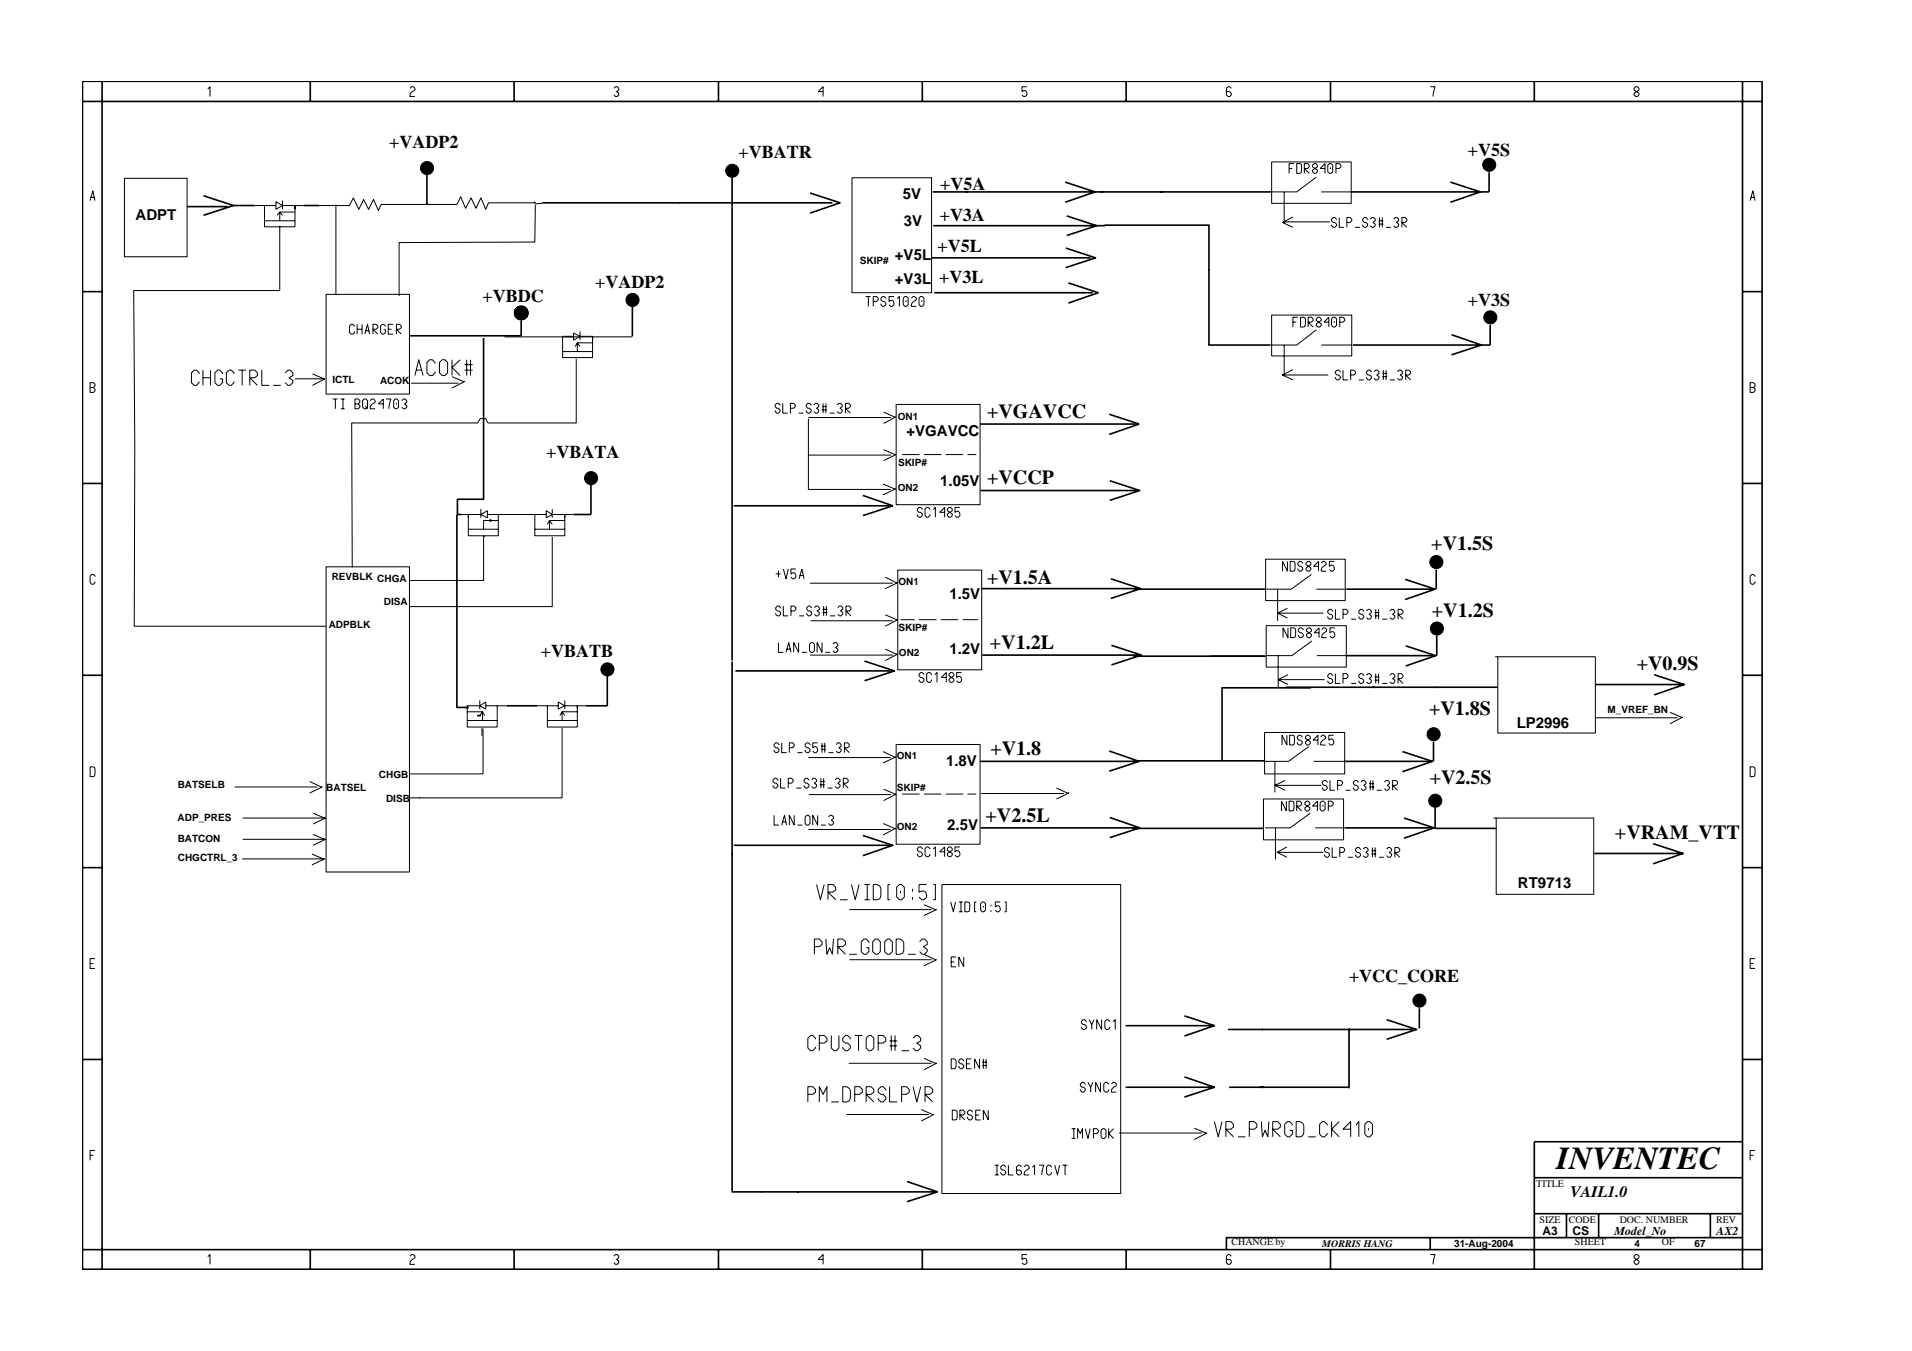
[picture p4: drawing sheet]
<svg xmlns="http://www.w3.org/2000/svg" width="297mm" height="210mm" viewBox="0 0 297 210" stroke-linecap="round" stroke-linejoin="round" font-family="sans-serif">
<g fill="none" stroke="#000" stroke-width=".16">
<path d="M32.3 13.8l.3-.3v1.5M63.7 13.7l.3-.2h.2l.3 .2v.3l-.5 .3-.3 .4v.3h.8M95.4 13.7l.2-.2h.3l.2 .2v.3l-.3 .2 .3 .3v.2l-.2 .3h-.3l-.2-.3M127.9 14.2h-.8l.8-.7v1.5M159.5 13.5h-.7v.7l.2-.1a.5 .5 0 0 1 .5 .6l-.2 .3h-.3l-.2-.3M191.3 13.7l-.3-.2h-.2l-.3 .2v1l.3 .3h.2l.3-.3v-.2l-.3-.3h-.5M222.2 13.5h.8l-.4 1.5M253.9 13.7l.2-.2h.3l.2 .2v.3l-.7 .5v.2l.2 .3h.3l.2-.3v-.2l-.7-.5zM14 31.2l.4-1.6 .4 1.6M14.1 30.7h.6M19.3 27.7h9.8v12.2h-9.8zM39.6 31.9h3.3"/>
<path d="M41.1 31.9v3.3h4.7v-3.3h1.4M41.1 34.3h4.7M42.9 31.3l1 .6-1 .6zM43 33.5l.5-.6 .4 .6M43.5 35.1v10h-22.7l.1 24.3v27.9h29.8M43.9 31.9h1.9v.6M43.9 31.2v1.3M45.8 32.9h-2.3v1.4M52.2 31.8v13.9M66.4 31.8v-.2v.2h-7.2l-.4 .9-.8-1.7-.7 1.5-.8-1.5-.8 1.5-.8-1.8-.6 1.2h-4.7M83.1 31.3v.2v-.2M83.1 31.5h-7.2l-.4 1-.8-1.8-.8 1.7-.7-1.7-.9 1.7-.7-1.8-.6 1.2h-4.7"/>
<path d="M83.2 31.8l-.1 5.8-21.1 .1v8.1h.1l-.2-.1 .1 .1M84.3 31.6l-1.2 .1M132.4 27.6h12.3v17.9h-12.3zM197.6 25.2h12.3v6.4h-12.3zM199.4 34.5h7.2M199.5 29.8v4.9M200.3 26.2h.5M200.9 33.7l-1.7 .9 1.7 .7M201 25.4h-.7v1.5M201.5 25.4l.6 .1 .1 .3-.1 1.1h-.6zM202.6 26.9v-1.5h.5l.3 .3v.2l-.3 .3h-.5l.8 .7M204.2 25.4l-.3 .3v.2l.8 .5v.3l-.3 .2h-.2l-.3-.2v-.3l.8-.5v-.2l-.3-.3z"/>
<path d="M204.5 27.5l-3 2.3h-3.9M205.3 29.8h4.6M205.9 26.2h-.8l.8-.8v1.5M206.5 25.4h.3l.2 .3v1l-.2 .2h-.3l-.2-.2v-1zM206.7 26v.3M207.5 26.2h.6l.2-.3v-.2l-.2-.3h-.6v1.5M207.6 34.1l-.2-.3h-.3l-.2 .3v.2l.7 .5v.3l-.2 .2h-.3l-.2-.2v-.2M208.1 33.8v1.5h.7M209.2 34.6h.5l.3-.3v-.2l-.3-.3h-.5v1.5M210.5 35.3h.8M212.5 34.1l-.3-.3h-.3l-.2 .3v.2l.2 .3h.3l.3 .2v.3l-.3 .2h-.3l-.2-.2v-.2M212.9 34.1l.2-.3h.3l.2 .3v.2l-.3 .3 .3 .2v.3l-.2 .2h-.3l-.2-.2"/>
<path d="M214.2 34.3h.7M214.2 34.8h.7M214.3 33.8v1.5M214.7 33.8v1.5M215.3 35.3h.8M216.5 34.1l.3-.3h.2l.3 .3v.2l-.4 .3 .4 .2v.3l-.3 .2h-.2l-.3-.2M217.8 35.3v-1.5h.5l.3 .3v.2l-.3 .3h-.5l.8 .7M271.9 31.2l.4-1.6 .4 1.6M272 30.7h.6M14 59.5h.5l.3 .2v.3l-.3 .2 .3 .3v.2l-.3 .3h-.5zM30.9 58.1v-.2l-.4-.4h-.3l-.5 .4v1.6l.5 .4h.3l.4-.4v-.2M31.5 57.5v2.4"/>
<path d="M31.5 58.7h1.2M32.7 57.5v2.4M34.6 58.1v-.2l-.5-.4h-.3l-.4 .4v1.6l.4 .4h.3l.5-.4v-.6h-.5M36.4 58.1v-.2l-.5-.4h-.3l-.4 .4v1.6l.4 .4h.3l.5-.4v-.2M37 57.5h1.2M37.6 57.5v2.4M38.8 59.9v-2.4h.8l.4 .4v.4l-.4 .4h-.8l1.2 1.2M40.7 57.5v2.4h1.2M42.4 59.9h1.2M44.3 57.9l.4-.4h.4l.4 .4v.4l-.6 .4 .6 .4v.4l-.4 .4h-.4l-.4-.4M45.8 58.9h4.7l-2 1M48.5 58.1l1.8 .8"/>
<path d="M50.7 45.7h12.9v15.5h-12.9zM55.1 50.7l-.3-.3h-.2l-.3 .2v1.1l.3 .2h.2l.3-.2v-.2M55.5 50.4v1.5M55.5 51.2h.7M56.2 50.4v1.5M56.7 51.9l.4-1.5 .3 1.5M56.8 51.4h.5M57.9 51.9v-1.5h.5l.3 .2v.3l-.3 .3h-.5l.8 .7M59.9 50.7l-.3-.3h-.2l-.3 .2v1.1l.3 .2h.2l.3-.2v-.5h-.3M60.3 51.2h.5M61.1 50.4h-.8v1.5h.8M61.6 51.9v-1.5h.5l.2 .2v.3l-.2 .3h-.5l.7 .7"/>
<path d="M63.9 59.5h7.3M64.5 58.3l.6-2.4 .6 2.4M64.6 57.5h.9M67.6 56.5v-.2l-.4-.4h-.5l-.4 .4v1.6l.4 .4h.5l.4-.4v-.1M68.7 55.9h.4l.4 .4v1.6l-.4 .4h-.4l-.4-.4v-1.6zM70.2 58.5l2 .8-2 1M70.2 55.9v2.4M71.5 55.9l-1.3 1.2 1.3 1.2M72.2 57.5h1.2M72.2 56.7h1.2M72.5 55.9v2.4M73.1 55.9v2.4"/>
<path d="M78.3 52.3h19.9M87.4 54.6h4.7M89.1 52.3h-1.7v3.3h4.7v-3.3M89.1 51.7l1 .6-1 .5zM89.4 53.9l.3-.6 .4 .6M89.5 55.7v10h-13.7l-.3-.7h-.9l-.4 .7h-19.6l.1 22.5M90.1 52.3h2v.5M90.1 51.5v1.3M92.1 53.3h-2.4v1.3M134.5 46.1h.7M134.9 46.1v1.5M135.7 46.8h.5l.2-.2v-.3l-.2-.2h-.5v1.5"/>
<path d="M137.6 46.4l-.2-.3h-.3l-.3 .2v.3l.8 .5v.2l-.2 .3h-.3l-.3-.3v-.1M138.9 46.1h-.8v.7l.3-.1a.5 .5 0 0 1 .5 .6l-.3 .3h-.2l-.3-.3M139.4 46.4l.3-.3v1.5M140.3 46.3l.3-.2h.2l.3 .2v1l-.3 .3h-.2l-.3-.3zM140.7 46.7v.2M141.6 46.3l.2-.2h.3l.3 .2v.3l-.6 .3-.2 .4v.3h.8M142.8 46.3l.2-.2h.3l.2 .2v1l-.2 .3h-.3l-.2-.3zM143.2 46.7v.2M197.6 49h12.4v6.3h-12.4zM199.2 58.3h7.2M199.5 53.6v4.8M200.9 57.4l-1.7 .9 1.7 .7"/>
<path d="M200.9 50.1h.5M201.6 49.3h-.7v1.5M202 49.3l.7 .1 .1 .2-.1 1.1-.7 .1zM203.2 50.8v-1.5h.5l.3 .2v.3l-.3 .3h-.5l.8 .7M204.5 51.2l-3 2.4h-3.9M204.8 49.3l-.3 .2v.3l.8 .5v.3l-.3 .2h-.2l-.3-.2v-.3l.8-.5v-.3l-.3-.2zM205.3 53.6h4.7M206.4 50.1h-.7l.7-.8v1.5M206.9 49.5l.2-.2h.3l.2 .2v1.1l-.2 .2h-.3l-.2-.2zM207.3 49.9v.2M208.1 50.1h.5l.3-.3v-.3l-.3-.2h-.5v1.5M208.2 57.8l-.2-.3h-.3l-.2 .3v.2l.7 .5v.3l-.2 .2h-.3l-.2-.2v-.2"/>
<path d="M208.6 57.5v1.5h.8M209.8 58.3h.5l.3-.3v-.2l-.3-.3h-.5v1.5M211.1 59h.8M213 57.8l-.2-.3h-.3l-.2 .3v.2l.7 .5v.3l-.2 .2h-.3l-.2-.2v-.2M213.5 57.8l.2-.3h.3l.2 .3v.2l-.3 .3 .3 .2v.3l-.2 .2h-.3l-.2-.2M214.7 58.5h.8M214.7 58h.8M214.9 57.5v1.5M215.3 57.5v1.5M215.9 59h.8M217.1 57.8l.3-.3h.2l.3 .3v.2l-.4 .3 .4 .2v.3l-.3 .2h-.2l-.3-.2M218.4 59v-1.5h.5l.2 .3v.2l-.2 .3h-.5l.7 .7"/>
<path d="M14 60.2h.5M51.7 62h.7M52.1 62v1.5M52.9 62h.6M52.9 63.5h.6M53.3 62v1.5M55.1 62.8h.6l.2-.3v-.3l-.2-.2h-.6v1.5h.6l.2-.2v-.3l-.2-.2M56.3 62.2l.3-.2h.2l.3 .2v1.1l-.3 .2h-.2l-.3-.2zM56.8 63.1l.3 .4M57.5 62.2l.3-.2h.2l.3 .2v.3l-.7 .5-.1 .5h.8M59.5 62.8h-.7l.7-.8v1.5M60 62h.7l-.3 1.5"/>
<path d="M61.2 62.2l.2-.2h.3l.2 .2v1.1l-.2 .2h-.3l-.2-.2zM61.6 62.6v.2M62.4 62.2l.3-.2h.2l.3 .2v.3l-.3 .3 .3 .2v.3l-.3 .2h-.2l-.3-.2M71.4 79.9h1.4v3.3h4.6v-3.3M74.7 79.9h-1.9v.5M74.7 79.9l1-.6v1.1zM74.7 79.1v1.3M75.7 79.9h9.2M83.1 79.9v3.3h4.6v-3.3h1.4M84.9 79.3l.9 .6-.9 .5zM85.8 79.9h1.9v.5M85.8 79.1v1.3"/>
<path d="M121.2 63l-.3-.3h-.2l-.3 .2v.3l.3 .2h.2l.3 .3v.2l-.3 .3h-.2l-.3-.3v-.1M121.6 62.7v1.5h.8M122.8 63.4h.5l.3-.2v-.3l-.3-.2h-.5v1.5M124.1 64.2h.7M125.6 76h12.8M125.6 65v11.1M125.6 64.9h12.9M125.7 70.7h12.8M126 63l-.2-.3h-.3l-.2 .2v.3l.2 .2h.3l.2 .3v.2l-.2 .3h-.3l-.2-.3v-.1M126.4 62.9l.3-.2h.2l.3 .2v.3l-.3 .2 .3 .3v.2l-.3 .3h-.2l-.3-.3M127.7 63.7h.8M127.7 63.2h.8"/>
<path d="M127.9 62.7v1.5M128.3 62.7v1.5M128.9 64.2h.8M130.1 62.9l.2-.2h.3l.2 .2v.3l-.3 .2 .3 .3v.2l-.2 .3h-.3l-.2-.3M131.3 64.2v-1.5h.6l.2 .2v.3l-.2 .2h-.6l.8 .8M137.2 75.2l1.9 .8-1.9 .9M137.3 64l1.8 .8-1.8 1M137.3 69.9l1.9 .7-1.9 1M139.2 62.8h13.1v15.6h-13.1zM140.2 70.6h2.7M143.3 79.2l-.3-.4h-.2l-.3 .3v.2l.8 .6v.2l-.3 .3h-.2l-.3-.3v-.2M143.5 70.6h2.7"/>
<path d="M144.5 79.2l-.3-.4h-.2l-.3 .3v1l.3 .3h.2l.3-.3v-.2M145 79.2l.3-.4v1.6M146.8 79.6h-.8l.8-.8v1.6M146.9 70.6h2.7M147.4 78.8l-.2 .3v.2l.7 .6v.2l-.2 .3h-.3l-.2-.3v-.2l.7-.6v-.2l-.2-.3zM149.1 78.8h-.7v.8l.2-.2a.5 .5 0 0 1 .5 .7l-.2 .3h-.3l-.2-.3M150.3 70.6h1.4M271.9 60.2h.5l.3-.2v-.3l-.3-.2h-.5v1.5h.5l.3-.3v-.2l-.3-.3M14.8 89.6l-.3-.3h-.2l-.3 .2v1l.3 .3h.2l.3-.3v-.1M50.7 88.1h12.9v47.4h-12.9zM72.8 82.2h4.6M75.1 83.2v7h-11.5"/>
<path d="M75.3 83.2v.2M76.1 80.7l.4 .2-.4 .1M77.4 80.9h-2.3v1.3M83.1 82.2h4.6M85 81.5l.4-.6 .4 .6M85.8 83.4v10.8h-22.2M87.7 80.9h-2.3v1.3M120.5 89.2h.8M120.9 99.8v1.6h.8M120.9 88.7v1M121.3 94.5l-.3-.3h-.2l-.3 .2v.3l.3 .2h.2l.3 .3v.2l-.3 .3h-.2l-.3-.3v-.1M121.7 88.4l.4 1.5 .4-1.5"/>
<path d="M121.7 94.2v1.5h.8M122.9 94.9h.5l.2-.2v-.3l-.2-.2h-.5v1.5M123.6 88.4h-.7v.8l.2-.2a.5 .5 0 0 1 .5 .7l-.2 .2h-.3l-.2-.2M124.1 99.8v1.6l-.8-1.6v1.6M124.1 89.9l.5-1.5 .3 1.5M124.1 95.7h.8M124.2 89.4h.6M125.8 90.6h12.9M125.9 96.4h12.8M126.1 94.5l-.3-.3h-.2l-.3 .2v.3l.3 .2h.2l.3 .3v.2l-.3 .3h-.2l-.3-.3v-.1M126.5 94.4l.3-.2h.2l.3 .2v.3l-.4 .2 .4 .3v.2l-.3 .3h-.2l-.3-.3M127.7 99.8v1.6l-.8-1.6v1.6"/>
<path d="M127.8 95.2h.8M127.8 94.7h.8M128 94.2v1.5M128.4 94.2v1.5M129 95.7h.7M130.2 94.4l.2-.2h.3l.2 .2v.3l-.3 .2 .3 .3v.2l-.2 .3h-.3l-.2-.3M131.4 95.7v-1.5h.5l.3 .2v.3l-.3 .2h-.5l.8 .8M137.5 95.5l2 .8-2 1M137.5 89.7l1.7 .8h.3l-2 1M139.5 88.6h13v15.5h-13zM139.9 96.3h2.2M142.8 96.3h2.7"/>
<path d="M146.2 96.3h2.7M149.5 96.3h2.4M196.6 86.9h12.4v6.4h-12.4zM196.7 97.2h12.5v6.4h-12.5zM198.5 91.5v4.9M198.5 95.3h7.1M200 94.5l-1.5 .8 1.5 .7M200 87.2v1.5l-.8-1.5v1.5M200.1 97.6v1.5l-.8-1.5v1.5M200.4 87.2l.7 .1 .1 .3-.1 1.1h-.7zM200.5 97.6h.7l.1 .3-.1 1.1-.7 .1zM202.4 87.6l-.3-.4h-.2l-.3 .3v.2l.8 .5v.3l-.3 .2h-.2l-.3-.2v-.2"/>
<path d="M202.5 97.9l-.3-.3h-.2l-.3 .2v.3l.8 .5v.2l-.3 .3h-.2l-.3-.3v-.1M202.9 87.5l.2-.3h.3l.3 .3v.2l-.8 .5v.3l.2 .2h.3l.3-.2v-.3l-.8-.5zM203 97.8l.2-.2h.3l.2 .2v.3l-.7 .5v.2l.2 .3h.3l.2-.3v-.2l-.7-.5zM203.7 89.3l-3.1 2.2h-3.9M203.8 99.6l-3.1 2.3h-3.9M204.5 91.5h4.7M204.8 88h-.7l.7-.8v1.5M204.9 98.3h-.7l.7-.7v1.5M205.3 87.5l.2-.3h.3l.2 .3v.2l-.7 .5v.3v.2h.7M205.3 97.8l.3-.2h.3l.2 .2v.3l-.5 .3-.3 .4v.3h.8M207 95l-.2-.3h-.3l-.2 .2v.3l.2 .2h.3l.2 .3v.2l-.2 .3h-.3l-.2-.3v-.1M207.3 87.2h-.8v.8l.3-.2a.5 .5 0 0 1 .5 .7l-.3 .2h-.2l-.3-.2"/>
<path d="M207.4 97.6h-.8v.7l.3-.2a.5 .5 0 0 1 .5 .7l-.3 .3h-.2l-.3-.3M207.5 94.7v1.5h.7M208.6 95.4h.6l.2-.2v-.3l-.2-.2h-.6v1.5M209.9 96.2h.8M211.9 95l-.3-.3h-.2l-.3 .2v.3l.3 .2h.2l.3 .3v.2l-.3 .3h-.2l-.3-.3v-.1M212.3 94.9l.2-.2h.3l.2 .2v.3l-.3 .2 .3 .3v.2l-.2 .3h-.3l-.2-.3M213.6 95.7h.7M213.6 95.2h.7M213.7 94.7v1.5M214.2 94.7v1.5M214.7 96.2h.8M215.9 94.9l.3-.2h.2l.3 .2v.3l-.3 .2 .3 .3v.2l-.3 .3h-.2l-.3-.3"/>
<path d="M217.2 96.2v-1.5h.5l.3 .2v.3l-.3 .2h-.5l.8 .8M272.7 89.6l-.3-.3h-.3l-.2 .2v1l.2 .3h.3l.3-.3v-.1M14 119.1l.7 .1 .1 .3-.1 1.1-.7 .1zM72.6 109.7v3.3h4.6v-3.3M72.6 111.9h4.6M72.6 110.6h2.4v1.3M74.5 109.7l1-.6v1.1zM74.5 109.7h-1.9v.5M74.5 111.2l.5-.6 .3 .6M74.5 108.8v1.4M74.9 113v1.3M75 113.2v7h-11.5"/>
<path d="M75.5 109.7h3.3M83.4 109.7h3.3M85 109.7v3.3h4.7v-3.3h1.3M85 111.9h4.7M86.7 109.1l1 .6-1 .5zM87 111.2l.3-.6 .4 .6M87.3 113v11h-22.2M87.7 109.7h2v.5M87.7 108.8v1.4M89.7 110.6h-2.4v1.3M121 115.8l-.2-.4h-.3l-.2 .3v.2l.7 .5v.3l-.2 .2h-.3l-.2-.2v-.2M121.4 115.4v1.5h.8"/>
<path d="M122.1 101.4l.4-1.6 .4 1.6M122.2 100.9h.6M122.6 116.2h.5l.3-.3v-.2l-.3-.3h-.5v1.5M123.9 116.9h.8M124.6 101.4h.7M125.6 117.7h12.8M125.8 100.1l.2-.3h.3l.2 .3v1l-.2 .3h-.3l-.2-.3zM125.8 115.8l-.2-.4h-.3l-.2 .3v.2l.7 .5v.3l-.2 .2h-.3l-.2-.2v-.2M125.8 101.8h12.9M127 115.4h-.7v.8l.2-.2a.5 .5 0 0 1 .5 .7l-.2 .2h-.3l-.2-.2M127.5 116.4h.8M127.5 115.9h.8"/>
<path d="M127.7 115.4v1.5M128.1 115.4v1.5M128.2 101.4h.8M128.7 116.9h.8M129.4 100.1l.3-.3h.2l.3 .3v.2l-.4 .3 .4 .3v.2l-.3 .3h-.2l-.3-.3M129.9 115.7l.3-.3h.2l.3 .3v.2l-.4 .3 .4 .2v.3l-.3 .2h-.2l-.3-.2M131.2 116.9v-1.5h.5l.2 .3v.2l-.2 .3h-.5l.7 .7M137.2 116.8l1.9 .8-1.9 .9M137.5 100.9l1.7 .7h.3l-2 1M139.2 115.7h13.1v15.5h-13.1zM143.5 104.8l-.2-.3h-.3l-.2 .2v.3l.2 .3h.3l.2 .2v.3l-.2 .2h-.3l-.2-.2v-.2M144.7 104.8l-.2-.3h-.3l-.2 .2v1.1l.2 .2h.3l.2-.2v-.2"/>
<path d="M145.2 104.8l.4-.3v1.5M147 105.3h-.8l.8-.8v1.5M147.4 104.7v.3l.8 .5v.3l-.3 .2h-.2l-.3-.2v-.3l.8-.5v-.3l-.3-.2h-.2zM149.4 104.5h-.8v.8l.3-.2a.5 .5 0 0 1 .5 .7l-.3 .2h-.2l-.3-.2M196.5 113.8h12.4v6.4h-12.4zM198.1 118.3v4.8M198.6 101.9v4.9M198.6 105.6h7.2M199.9 114.2v1.6l-.7-1.6v1.6M200.1 104.8l-1.5 .8 1.5 .8M200.3 114.2l.7 .1 .1 .3-.1 1.1-.7 .1zM202.3 114.6l-.3-.4h-.2l-.3 .3v.2l.3 .3h.2l.3 .2v.3l-.3 .3h-.2l-.3-.3v-.2"/>
<path d="M203.1 114.2l-.3 .3v.2l.8 .5v.3l-.3 .3h-.2l-.3-.3v-.3l.8-.5v-.2l-.3-.3zM203.3 116l-3.1 2.3h-3.9M204.1 118.3h4.6M204.6 101.9h4.6M204.8 115h-.8l.8-.8v1.6M205.2 114.5l.2-.3h.3l.2 .3v.2l-.6 .5-.1 .3v.3h.7M207 105l-.2-.3h-.3l-.2 .2v.3l.2 .2h.3l.2 .3v.2l-.2 .3h-.3l-.2-.3v-.1M207.2 114.2h-.8v.8l.3-.2a.5 .5 0 0 1 .5 .7l-.2 .3h-.3l-.3-.3M207.5 104.7v1.5h.7M208.6 105.4h.6l.2-.2v-.3l-.2-.2h-.6v1.5M209.9 106.2h.8M211.9 105l-.3-.3h-.2l-.3 .2v.3l.3 .2h.2l.3 .3v.2l-.3 .3h-.2l-.3-.3v-.1"/>
<path d="M212.3 104.9l.2-.2h.3l.2 .2v.3l-.3 .2 .3 .3v.2l-.2 .3h-.3l-.2-.3M213.6 105.7h.7M213.6 105.2h.7M213.7 104.7v1.5M214.2 104.7v1.5M214.7 106.2h.8M215.9 104.9l.3-.2h.2l.3 .2v.3l-.3 .2 .3 .3v.2l-.3 .3h-.2l-.3-.3M217.2 106.2v-1.5h.5l.3 .2v.3l-.3 .2h-.5l.8 .8M232.3 102h15.5v11.9h-15.1v-11.9M247.8 111.5h12.8M259.4 110.7l2 .7-2 1.1M271.9 119.1l.7 .1 .1 .3-.1 1.1-.7 .1z"/>
<path d="M36.4 122.3h12.9M37.6 133.4h12.8M37.7 130.4h12.9M37.7 127.1h12.9M48.1 121.4l2 .9-2 .9M48.5 132.7l1.9 .7-1.9 1M48.6 129.6l2 .8-2 .9M48.6 126.3l2 .8-2 .9M63.7 124h1.5M120.3 126.7v1.5h.7M120.8 121.3l-.2-.4h-.3l-.2 .3v.2l.7 .5v.3l-.2 .2h-.3l-.2-.2v-.2M121.3 120.9v1.5h.7"/>
<path d="M121.4 128.2l.5-1.5 .3 1.5M121.5 127.7h.6M122.5 121.7h.5l.2-.3v-.2l-.2-.3h-.5v1.5M123.4 126.7v1.5l-.8-1.5v1.5M123.7 122.4h.8M123.9 128.2h.8M125.1 126.9l.2-.2h.3l.2 .2v1l-.2 .3h-.3l-.2-.3zM125.6 128.9h12.8M125.7 121.3l-.3-.4h-.2l-.3 .3v.2l.8 .5v.3l-.3 .2h-.2l-.3-.2v-.2M125.7 123.5h12.8M126.1 121.2l.3-.3h.2l.3 .3v.2l-.4 .3 .4 .2v.3l-.3 .2h-.2l-.3-.2M126.9 137.4l.6 2.4 .5-2.4"/>
<path d="M127 126.7v1.5l-.7-1.5v1.5M127.4 121.9h.7M127.4 121.4h.7M127.5 128.2h.8M127.5 120.9v1.5M128 120.9v1.5M128.6 122.4h.7M128.6 139.8v-2.4h.8l.4 .5v.4l-.4 .3h-.8l1.2 1.2M128.7 126.9l.3-.2h.2l.3 .2v.3l-.4 .2 .4 .3v.2l-.3 .3h-.2l-.3-.3M129.7 121.2l.3-.3h.2l.3 .3v.2l-.3 .3 .3 .2v.3l-.3 .2h-.2l-.3-.2M130.5 139.8h1.2M131 122.4v-1.5h.5l.3 .3v.2l-.3 .3h-.5l.8 .7"/>
<path d="M132.3 137.4l.6 2.4 .6-2.4M134.3 139.8h.9M134.3 137.4h.9M134.7 137.4v2.4M135.7 137.4h.6l.4 .3 .1 .3v1.2l-.1 .4-.4 .2h-.6zM137.2 127.9l1.9 .8-1.9 1M137.3 122.6l1.9 .8-1.9 1M138.3 137.4h-.3v2.4h.3M139.7 137.4h.4l.4 .5v1.5l-.4 .4h-.4l-.4-.4v-1.5zM139.9 138.4v.4M140.2 123.4h2.7M141.8 138.1v.4"/>
<path d="M141.8 139.4v.4M143.3 131.9l-.3-.3h-.2l-.3 .2v.3l.8 .5v.3l-.3 .2h-.2l-.3-.2v-.2M143.5 123.4h2.7M144 137.4h-1.2v1.2l.7-.2 .3 .2 .2 .4v.4l-.5 .4h-.3l-.4-.4M144.5 131.9l-.3-.3h-.2l-.3 .2v1.1l.3 .2h.2l.3-.2v-.2M145 131.9l.3-.3v1.5M145 137.4h.3v2.4h-.3M146.3 137.4h27.8v48h-27.8zM146.8 132.3h-.8l.8-.7v1.5M146.9 123.4h2.7M147.4 131.6l-.2 .2v.3l.7 .5v.3l-.2 .2h-.3l-.2-.2v-.3l.7-.5v-.3l-.2-.2zM149.1 131.6h-.7v.7l.2-.1a.5 .5 0 0 1 .5 .7l-.2 .2h-.3l-.2-.2"/>
<path d="M150.3 123.4h1.4M152.4 123.3h12.9M164.1 122.4l1.7 .8h.3l-2 .9M196.3 124.1h12.4v6.4h-12.4zM198.1 122h7.2M198.1 128.6v4.9M199.7 121.3l-1.6 .7 1.6 .8M199.8 124.5v1.5l-.7-1.5v1.5M199.9 131.6l-1.5 .8M200.3 124.5l.6 .1 .1 .2-.1 1.1-.6 .1zM201.5 126v-1.5h.5l.2 .2v.3l-.2 .2h-.5l.7 .8M203 124.5l-.3 .2v.3l.8 .5v.2l-.3 .3h-.2l-.3-.3v-.2l.8-.5v-.3l-.3-.2z"/>
<path d="M203.6 126.3l-3.2 2.3h-3.9M204.3 128.6h4.7M204.7 125.2h-.8l.8-.7v1.5M205.1 124.7l.2-.2h.3l.3 .2v1l-.3 .3h-.3l-.2-.3zM205.5 125.1v.2M205.6 132.4h-7.2l1.5 .8M206.2 121.6l-.3-.3h-.2l-.3 .2v.3l.3 .2h.2l.3 .3v.2l-.3 .3h-.2l-.3-.3v-.1M206.4 125.2h.5l.2-.2v-.3l-.2-.2h-.5v1.5M206.5 132l-.2-.3h-.3l-.2 .2v.3l.2 .2h.3l.2 .3v.2l-.2 .3h-.3l-.2-.3v-.1M206.6 121.3v1.5h.8M207 131.7v1.5h.7M207.8 122h.5l.3-.2v-.3l-.3-.2h-.5v1.5"/>
<path d="M208.1 132.4h.5l.3-.2v-.3l-.3-.2h-.5v1.5M209.1 122.8h.7M209.4 133.2h.8M211 121.6l-.2-.3h-.3l-.2 .2v.3l.2 .2h.3l.2 .3v.2l-.2 .3h-.3l-.2-.3v-.1M211.4 132l-.3-.3h-.3l-.2 .2v.3l.2 .2h.3l.3 .3v.2l-.3 .3h-.3l-.2-.3v-.1M211.4 121.5l.3-.2h.2l.3 .2v.3l-.3 .2 .3 .3v.2l-.3 .3h-.2l-.3-.3M211.8 131.9l.2-.2h.3l.2 .2v.3l-.3 .2 .3 .3v.2l-.2 .3h-.3l-.2-.3M212.7 122.3h.8M212.7 121.8h.8M212.9 121.3v1.5M213 132.7h.8M213 132.2h.8"/>
<path d="M213.2 131.7v1.5M213.3 121.3v1.5M213.6 131.7v1.5M213.9 122.8h.8M214.2 133.2h.8M215.1 121.5l.2-.2h.3l.2 .2v.3l-.3 .2 .3 .3v.2l-.2 .3h-.3l-.2-.3M215.4 131.9l.3-.2h.2l.3 .2v.3l-.4 .2 .4 .3v.2l-.3 .3h-.2l-.3-.3M216.4 122.8v-1.5h.5l.2 .2v.3l-.2 .2h-.5l.7 .8M216.7 133.2v-1.5h.5l.3 .2v.3l-.3 .2h-.5l.8 .8M232 127.1h15.6v11.9h-15.2v-11.9M14 149.7h.5M14.8 148.9h-.8v1.6h.8"/>
<path d="M126.5 147.1h.8l.4-.4v-.4l-.4-.4h-.8v2.4M128.3 145.9l.2 2.4 .4-1.1 .4 1.1 .2-2.4M130.2 148.3v-2.4h.7l.4 .4v.4l-.4 .4h-.7l1.1 1.2M131.9 149.1h12.8M131.9 141.3h12.8M131.9 148.3h1.2M135 146.5v-.2l-.4-.4h-.4l-.4 .4v1.5l.4 .5h.4l.4-.5v-.6h-.4M136 145.9h.3l.5 .4v1.5l-.5 .5h-.3l-.4-.5v-1.5zM137.9 145.9h.3l.4 .4v1.5l-.4 .5h-.3l-.5-.5v-1.5zM139.2 145.9h.6l.4 .2 .2 .4v1.2l-.2 .4-.4 .2h-.6zM141.1 148.3h1.2M142.9 146.3l.4-.4h.3l.4 .4v.4l-.5 .4 .5 .4v.3l-.4 .5h-.3l-.4-.5"/>
<path d="M143.5 148.3l2 .8-2 .9M143.5 140.6l2 .7-2 1M147.7 140.1l.4 1.6 .3-1.6M147.8 149.5h.5M148.5 148.7h-.7v1.5h.7M149 140.1h.5M149 141.7h.5M149.3 140.1v1.6M149.7 148.7v1.5l-.7-1.5v1.5M149.9 140.1l.7 .1 .1 .3-.1 1.1-.7 .1zM151.7 140.1h-.3v1.6h.3M152.3 140.4l.3-.3h.3l.2 .3v1l-.2 .3h-.3l-.3-.3z"/>
<path d="M152.8 140.7v.3M154 140.6v.2M154 141.4v.3M155.4 140.1h-.8v.8l.3-.2a.5 .5 0 0 1 .5 .7l-.3 .3h-.2l-.3-.3M156.1 140.1h.2v1.6h-.2M168.8 158.8l-.3-.4h-.2l-.3 .3v.2l.3 .3h.2l.3 .2v.3l-.3 .2h-.2l-.3-.2v-.2M169.2 158.4l.4 .8v.7M170 158.4l-.4 .8M171.1 158.4v1.5l-.7-1.5v1.5M172.4 158.8l-.2-.4h-.3l-.3 .3v1l.3 .2h.3l.2-.2v-.2M172.9 158.8l.4-.4v1.5M271.9 149.7h.5"/>
<path d="M272.7 148.9h-.8v1.6h.8M14 179.5h.5M14.8 178.7h-.8v1.6M125.5 170h.8l.4-.3v-.4l-.4-.5h-.8v2.4M126.7 161.5v-.2l-.4-.4h-.4l-.4 .4v1.5l.4 .5h.4l.4-.5v-.1M127.3 171.2v-2.4l.6 1.2 .6-1.2v2.4M127.3 162.1h.7l.5-.4v-.4l-.5-.4h-.7v2.4M129.1 160.9v1.9l.5 .5h.3l.4-.5v-1.9M129.1 171.2h1.2M130.9 168.8h.6l.4 .3 .2 .3v1.2l-.2 .4-.4 .2h-.6zM131.5 173.2h12.8M131.9 165.2h12.8"/>
<path d="M132.1 161.5v-.2l-.4-.4h-.4l-.4 .4v.4l.4 .4h.4l.4 .4v.3l-.4 .5h-.4l-.4-.5v-.1M132.8 170h.7l.5-.3v-.4l-.5-.5h-.7v2.4M132.8 160.9h1.2M133.4 160.9v2.4M134.6 171.2v-2.4h.7l.4 .5v.4l-.4 .3h-.7l1.1 1.2M134.6 161.3l.4-.4h.3l.4 .4v1.5l-.4 .5h-.3l-.4-.5zM136.4 162.1h.8l.4-.4v-.4l-.4-.4h-.8v2.4M137.6 169.4v-.1l-.4-.5h-.4l-.4 .5v.4l.4 .3h.4l.4 .4v.4l-.4 .4h-.4l-.4-.4v-.2M138.2 168.8v2.4h1.2M138.2 162.5h1.2M138.2 161.7h1.2M138.5 160.9v2.4"/>
<path d="M139.1 160.9v2.4M140.1 170h.7l.5-.3v-.4l-.5-.5h-.7v2.4M140.1 163.3h1.2M141.8 161.3l.5-.4h.3l.4 .4v.4l-.6 .4 .6 .4v.3l-.4 .5h-.3l-.5-.5M141.8 168.8l.6 2.4 .6-2.4M143.1 172.4l2 .8-2 1M143.5 164.4l2 .8-2 1M143.7 171.2v-2.4h.8l.4 .5v.4l-.4 .3h-.8l1.2 1.2M147.8 164.5l.6 .1 .1 .3-.1 1.1h-.6zM147.9 172.5l.7 .1 .1 .2-.1 1.1-.7 .1zM149.1 174v-1.5h.5l.3 .2v.3l-.3 .2h-.5l.8 .8M149.7 164.9l-.2-.4h-.3l-.2 .3v.2l.7 .5v.3l-.2 .2h-.3l-.2-.2v-.2"/>
<path d="M150.1 165.3h.6M150.9 164.5h-.8v1.5h.8M151.1 172.8l-.3-.3h-.2l-.3 .2v.3l.3 .2h.2l.3 .3v.3l-.3 .2h-.2l-.3-.2v-.2M151.6 173.2h.5M152.2 164.5v1.5l-.8-1.5v1.5M152.3 172.5h-.7v1.5h.7M152.6 165.5h.8M152.6 165h.8M152.8 164.5v1.5M153.2 164.5v1.5M153.5 172.5v1.5l-.7-1.5v1.5M166.5 175.4h.6"/>
<path d="M166.5 176.9h.6M166.8 175.4v1.5M167.4 176.9v-1.5l.4 .7 .4-.7v1.5M168.6 168.5l-.3-.3h-.2l-.3 .2v.3l.8 .5v.2l-.3 .3h-.2l-.3-.3v-.1M168.6 175.4l.4 1.5 .4-1.5M169 168.2l.4 .7v.8M169.8 168.2l-.4 .7M169.9 176.1h.5l.2-.2v-.3l-.2-.2h-.5v1.5M171 168.2v1.5l-.8-1.5v1.5M171.1 175.6l.2-.2h.3l.2 .2v1l-.2 .3h-.3l-.2-.3zM172.2 168.5l-.2-.3h-.3l-.2 .2v1l.2 .3h.3l.2-.3v-.1M172.2 175.4v1.5"/>
<path d="M172.7 168.4l.2-.2h.3l.2 .2v.3l-.7 .5v.2v.3h.7M173 175.4l-.8 .7 .8 .8M173.8 176h12.9M185.5 175.3l2 .7-2 1.1M188.7 174.3l.6 2.3 .6-2.3M190.4 176.6v-2.3h.8l.4 .4v.4l-.4 .3h-.8l1.2 1.2M192.3 176.6h1.2M194.1 175.4h.7l.5-.3v-.4l-.5-.4h-.7v2.3M195.9 174.3l.2 2.3 .4-1 .5 1 .1-2.3M197.7 176.6v-2.3h.8l.4 .4v.4l-.4 .3h-.8l1.2 1.2M200.8 174.9v-.2l-.5-.4h-.3l-.4 .4v1.5l.4 .4h.3l.5-.4v-.6h-.5M201.4 174.3h.6l.4 .2 .2 .4v1.1l-.2 .5-.4 .1h-.6z"/>
<path d="M203.2 176.6h1.2M206.2 174.9v-.2l-.4-.4h-.4l-.4 .4v1.5l.4 .4h.4l.4-.4v-.2M206.9 174.3v2.3M208.1 174.3l-1.2 1.1 1.2 1.2M209.8 175.4h-1.2l1.2-1.1v2.3M210.7 174.8l.4-.5v2.3M212 174.7l.5-.4h.3l.4 .4v1.5l-.4 .4h-.3l-.5-.4zM212.6 175.3v.3M271.9 179.5h.5M272.7 178.7h-.8v1.6M32.3 195.3l.3-.4v1.5M63.7 195.2l.3-.3h.2l.3 .3v.2l-.7 .5-.1 .3v.2h.8"/>
<path d="M95.4 195.2l.2-.3h.3l.2 .3v.2l-.3 .3 .3 .2v.3l-.2 .2h-.3l-.2-.2M127.9 195.7h-.8l.8-.8v1.5M154.5 181h.6M154.5 182.6h.6M154.9 181v1.6M156.2 181.4l-.2-.4h-.3l-.2 .3v.2l.7 .5v.3l-.2 .3h-.3l-.2-.3v-.2M156.7 181v1.6h.7M158.7 181.3l-.3-.3h-.2l-.3 .3v1l.3 .3h.2l.3-.3v-.3l-.3-.2h-.5M159.1 181.3l.3-.3h.2l.3 .3v.2l-.7 .5-.1 .3v.3h.8M159.5 194.9h-.7v.8l.2-.2a.5 .5 0 0 1 .5 .7l-.2 .2h-.3l-.2-.2M160.4 181.4l.3-.4v1.6M161.4 181h.8l-.4 1.6"/>
<path d="M163.4 181.4l-.3-.4h-.3l-.2 .3v1l.2 .3h.3l.3-.3v-.2M163.9 181l.4 1.6 .3-1.6M165 181h.8M165.5 181v1.6M191.3 195.2l-.3-.3h-.2l-.3 .3v1l.3 .2h.2l.3-.2v-.3l-.3-.2h-.5M222.2 194.9h.8l-.4 1.5M254.1 194.9l-.2 .3v.2l.7 .5v.3l-.2 .2h-.3l-.2-.2v-.3l.7-.5v-.2l-.2-.3z"/>
</g>
<g fill="none" stroke="#000" stroke-width=".25">
<path d="M12.8 12.6h261v184.6h-261zM12.8 15.8h261M15.9 12.6v184.6M48.2 12.6v3.2M79.9 12.6v3.2M111.6 12.6v3.2M143.3 12.6v3.2M174.9 12.6v3.2M206.7 12.6v3.2M238.4 12.6v3.2M270.7 12.6v184.6M29.1 32.1h6.2"/>
<path d="M31.6 30.4l4.7 1.5-4.7 1.6M36.3 31.9h3.3M47.2 31.9h2.4M66.3 26.7v5.1M84.3 31.5h45M113.7 27.1v75.5M125.8 30l4.7 1.5-4.7 1.6M144.9 29.8h52.6M145 35.1h26.7M165.5 28.3l4.6 1.5-4.6 1.6M165.6 38.5l4.6 1.6-4.6 1.5M165.7 33.5l4.7 1.6-4.7 1.5"/>
<path d="M171.6 35h16.2v7M225.3 28.3l4.7 1.5-4.7 1.6M231.3 26.8v3h-21.4M12.8 45.3h3.1M75.1 52.5v25.1h-4v2.3h.6M80 48.1l.2-.2a.96 .96 0 0 1 1.5 .1l.2 .1v.3h.1v.5l-.1 .2-.4 .4-.3 .1-.7-.1-.5-.4v-.2zM81 49.8v2.4h-17.4M98.2 47.2v5.1M144.7 40.1h24.7M145.1 45.5h24.7M166 44l4.6 1.5-4.6 1.6M187.7 53.6h9.7"/>
<path d="M187.8 41.8v11.8M225.5 52l4.7 1.6-4.7 1.5M231.5 50.5v3.1h-21.3M270.7 45.3h3.1M12.8 75.1h3.1M71 79.9v30h1.8M91.8 74.9v5h-2.7M114 78.6h24.4M134.1 77l4.6 1.6-4.6 1.5M152.3 65.9h24.2M152.3 76.2h24.3M172.3 64.4l4.7 1.5-4.7 1.6"/>
<path d="M172.4 74.7l4.7 1.5-4.7 1.5M270.7 75.1h3.1M152.5 91.5h24.2M172.6 89.9l4.6 1.6-4.6 1.5M176.1 91.5h20.5M209.2 91.5h13.8M218.3 90l4.7 1.5-4.7 1.6M223.1 88.5v3M223.2 98.7v3.2M12.8 104.9h3.1M74.1 111.2h.6M78.8 109.7h4.6"/>
<path d="M94.3 104.6v5.1h-3.3M113.7 102.8v30M114.2 104.2h24.4M134.3 102.7l4.7 1.5-4.7 1.6M152.3 118.3h24.2M152.6 101.8h24.2M172.3 116.7l4.7 1.6-4.7 1.5M172.7 100.3l4.6 1.5-4.6 1.5M176.1 102h20.5M176.1 118.2h20.4M189.9 106.8v11.3M189.9 106.9h13.8"/>
<path d="M199.8 106.8h32.9M208.7 118.3h13.8M209.2 101.9h13.8M217.9 116.8l4.6 1.5-4.6 1.6M218.4 100.3l4.6 1.6-4.6 1.6M222.7 115.2v3.1M247.8 106.4h13.8M257 104.8l4.6 1.6-4.6 1.6M270.7 104.9h3.1M12.8 134.8h3.1M113.7 132.5v52.7h4.7M114 131.3h24.4"/>
<path d="M134.1 129.8l4.6 1.5-4.6 1.6M152.3 128.6h24.3M172.4 127l4.7 1.6-4.7 1.5M176 128.7h20.4M209 128.6h13.8M218.1 127.1l4.7 1.5-4.7 1.6M222.9 128.7h9.6M223 125.5v3.1M247.7 132.6h13.8M256.8 131.1l4.7 1.5-4.7 1.6M270.7 134.8h3.1M174.9 159.4h13.8"/>
<path d="M184 157.8l4.7 1.6-4.7 1.6M190.8 159.9h28.7M209.6 159.9v9.2M215.4 158.4l4.7 1.5-4.7 1.6M220.5 156.6v3.2M12.8 164.6h3.1M174.9 168.9h13.8M184 167.3l4.7 1.6-4.7 1.5M191 168.9h18.5M270.7 164.6h3.1M270.7 177.4h-32.3v19.8M12.8 194.2h261"/>
<path d="M48.2 194.2v3M79.9 194.2v3M111.6 194.2v3M118.2 185.2h27M140.9 183.6l4.8 1.6-4.8 1.5M143.3 194.2v3M174.9 194.2v3M206.7 194.2v3M222.2 192.3v1.9M238.4 183h32.3M238.4 188.6h32.3M243.4 188.6v3.7"/>
<path d="M248.4 188.6v3.7M265.7 188.6v3.7M270.7 192.3h-80.2v1.9"/>
</g>
<g fill="#000" stroke="#000" stroke-width=".16">
<circle cx="66.3" cy="26.1" r="1.02"/>
<circle cx="113.8" cy="26.5" r="1.02"/>
<circle cx="231.4" cy="25.6" r="1.02"/>
<circle cx="98.3" cy="46.6" r="1.02"/>
<circle cx="231.5" cy="49.3" r="1.02"/>
<circle cx="91.8" cy="74.3" r="1.02"/>
<circle cx="223.1" cy="87.3" r="1.02"/>
<circle cx="223.2" cy="97.7" r="1.02"/>
<circle cx="94.4" cy="104" r="1.02"/>
<circle cx="222.7" cy="114.1" r="1.02"/>
<circle cx="223" cy="124.4" r="1.02"/>
<circle cx="220.5" cy="155.5" r="1.02"/>
</g>
<circle cx="81" cy="48.6" r="1.02" fill="#000" stroke="#000" stroke-width=".25"/>
<text font-size="5" x="241.8" y="181.6">INVENTEC</text>
<g font-size="3.1">
<text x="153.4" y="65">+VGAVCC</text>
<text x="153.4" y="75.2">+VCCP</text>
<text x="222.4" y="85.5">+V1.5S</text>
<text x="153.4" y="90.7">+V1.5A</text>
<text x="222.4" y="95.9">+V1.2S</text>
<text x="153.8" y="100.9">+V1.2L</text>
<text x="254.3" y="104.1">+V0.9S</text>
<text x="222" y="111.1">+V1.8S</text>
<text x="153.9" y="117.3">+V1.8</text>
<text x="222.1" y="121.8">+V2.5S</text>
<text x="153.1" y="127.8">+V2.5L</text>
<text x="250.9" y="130.4">+VRAM_VTT</text>
</g>
<g font-size="2.8">
<text x="60.5" y="23">+VADP2</text>
<text x="114.8" y="24.6">+VBATR</text>
<text x="146.1" y="29.5">+V5A</text>
<text x="228" y="24.2">+V5S</text>
<text x="146" y="34.4">+V3A</text>
<text x="145.7" y="39.1">+V5L</text>
<text x="75" y="46.9">+VBDC</text>
<text x="92.5" y="44.7">+VADP2</text>
<text x="145.9" y="44">+V3L</text>
<text x="228" y="47.6">+V3S</text>
<text x="84.9" y="71.1">+VBATA</text>
<text x="84" y="102">+VBATB</text>
<text x="209.6" y="152.6">+VCC_CORE</text>
</g>
<text font-size="2.5" x="244" y="185.9">VAIL1.0</text>
<g font-size="2.3">
<text x="21.1" y="34.1">ADPT</text>
<text x="140.3" y="30.8">5V</text>
<text x="140.4" y="35.2">3V</text>
<text x="139" y="40.3">+V5L</text>
<text x="139" y="44.1">+V3L</text>
<text x="140.8" y="67.8">+VGAVCC</text>
<text x="146.1" y="75.5">1.05V</text>
<text x="147.5" y="93.1">1.5V</text>
<text x="147.5" y="101.6">1.2V</text>
<text x="235.6" y="113.1">LP2996</text>
<text x="147" y="119.1">1.8V</text>
<text x="147.2" y="128.9">2.5V</text>
<text x="235.8" y="137.9">RT9713</text>
</g>
<g font-size="1.9">
<text x="239.6" y="191.9">A3</text>
<text x="244.3" y="192">CS</text>
<text x="250.8" y="191.9">Model_No</text>
<text x="266.6" y="191.9">AX2</text>
</g>
<g font-size="1.6">
<text x="133.6" y="41.1">SKIP#</text>
<text x="51.6" y="59.5">ICTL</text>
<text x="59" y="59.7">ACOK</text>
<text x="139.5" y="65.2">ON1</text>
<text x="139.5" y="76.3">ON2</text>
<text x="139.5" y="72.4">SKIP#</text>
<text x="51.5" y="90.2">REVBLK CHGA</text>
<text x="59.6" y="94.1">DISA</text>
<text x="139.6" y="90.8">ON1</text>
<text x="51.1" y="97.6">ADPBLK</text>
<text x="139.6" y="98">SKIP#</text>
<text x="139.7" y="101.9">ON2</text>
<text x="249.7" y="110.8">M_VREF_BN</text>
<text x="139.3" y="117.9">ON1</text>
<text x="27.6" y="122.5">BATSELB</text>
<text x="50.7" y="122.8">BATSEL</text>
<text x="58.9" y="120.8">CHGB</text>
<text x="60" y="124.5">DISB</text>
<text x="139.3" y="122.9">SKIP#</text>
<text x="27.6" y="127.6">ADP_PRES</text>
<text x="27.6" y="130.9">BATCON</text>
<text x="139.3" y="129">ON2</text>
<text x="27.6" y="133.8">CHGCTRL_3</text>
<text x="238.7" y="184.4">TITLE</text>
<text x="239.2" y="190">SIZE</text>
<text x="243.7" y="190">CODE</text>
<text x="251.6" y="190">DOC. NUMBER</text>
<text x="266.6" y="190">REV</text>
<text x="191.3" y="193.5">CHANGE by</text>
<text x="205.4" y="193.7">MORRIS HANG</text>
<text x="225.9" y="193.7">31-Aug-2004</text>
<text x="244.7" y="193.5">SHEET</text>
<text x="253.9" y="193.7">4</text>
<text x="258.2" y="193.5">OF</text>
<text x="263.3" y="193.7">67</text>
</g>
</svg>
